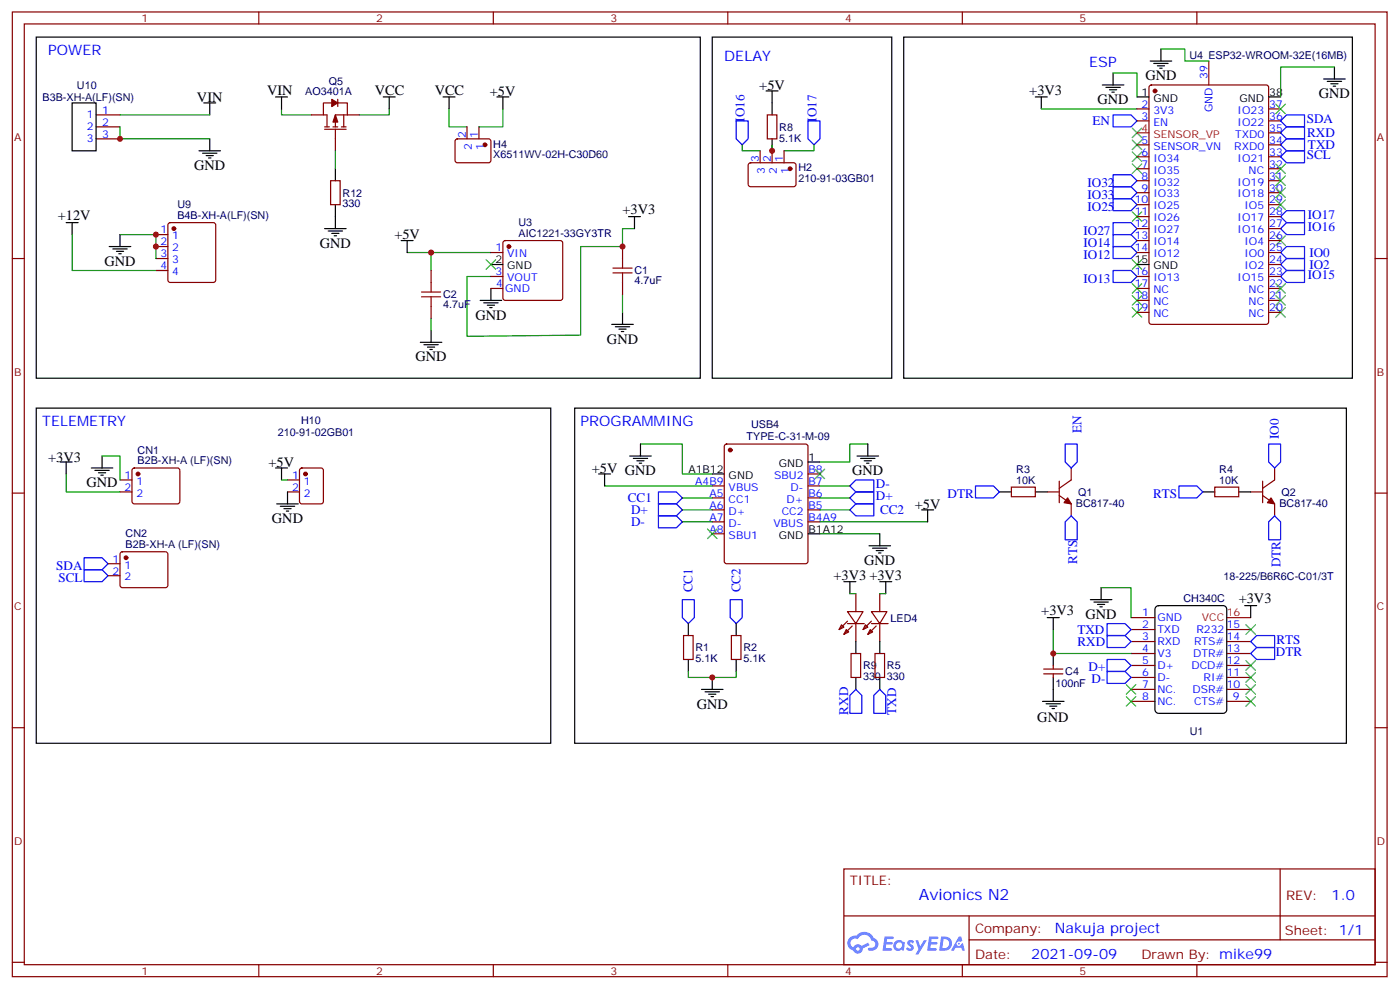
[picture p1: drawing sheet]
<svg xmlns="http://www.w3.org/2000/svg" width="413mm" height="292mm" viewBox="0 0 413 292" stroke-linecap="round" stroke-linejoin="round" font-family="sans-serif">
<g fill="none" stroke="#870000" stroke-width=".35">
<path d="M3.6 3.5h405.4v284.4h-405.4zM7.2 7.1h398.2v277.2h-398.2zM76.3 3.5v3.6M145.5 3.5v3.6M214.6 3.5v3.6M283.7 3.5v3.6M352.9 3.5v3.6M3.6 76.2h3.6M405.4 76.2h3.6M3.6 145.3h3.6M405.4 145.3h3.6M3.6 214.5h3.6"/>
<path d="M405.4 214.5h3.6M248.8 256.1h156.6v28.2h-156.6zM377.4 256.1v20.9M248.8 270h156.5M285.7 277h119.6M285.7 270v14.1M3.6 283.6h3.6M76.3 284.3v3.6M145.5 284.3v3.6M214.6 284.3v3.6M283.7 284.3v3.6M352.9 284.3v3.6"/>
<path d="M405.4 283.6h3.6"/>
</g>
<g fill="#5487ff">
<path d="M267.8 277.3a1.22 1.22 0 0 1 1.7 .3l-.4 .5a.47 .47 0 0 0-.3-.4 .47 .47 0 0 0-.5 .2l.2 .3a1.14 1.14 0 0 1 .7 1.7 1.14 1.14 0 0 1-1.9 0l-.2-.2 .5-.5 .7 .4a.29 .29 0 0 0 .4-.3 .29 .29 0 0 0-.3-.3 1.04 1.04 0 0 1-.6-1.7z"/>
<path d="M260.8 276h2.4l.3 .2-.1 .5-1.9 .1-.1 .8h1.5l.4 .4-.4 .4h-1.6l-.2 1.1h1.8l.1 .3-.1 .3-2.7 .1z"/>
<path d="M274 276h2.3l.3 .2-.1 .5-1.8 .1-.1 .8h1.5l.3 .4-.4 .4h-1.6l-.1 1.1h1.7l.2 .3-.2 .3-2.6 .1z"/>
<path d="M282.7 276.1h.7l.3 1.2-.6 .3a.69 .69 0 0 0-1 .3 .69 .69 0 0 0 .5 1 .69 .69 0 0 0 .8-.7l.5-.2 .6 2.2h-.8l-.2-.9h-1.8l-.5 .9h-.8z"/>
<path d="M269.9 277.1h.8l.6 1.8 1.1-1.8h.9l-2.6 4.2h-.8l.9-1.5z"/>
<path d="M277.5 276.1l-.6 4.1h1.3a2.11 2.11 0 0 0 2.5-2.1 2.11 2.11 0 0 0-2.5-2zM278.2 276.8a1.39 1.39 0 0 1 1.7 1.4 1.39 1.39 0 0 1-1.8 1.3h-.3z"/>
<path d="M263.8 277.7a1.54 1.54 0 0 0-.1 2.1 1.54 1.54 0 0 0 2.2 .2l.6 .2 .3-2.3-.2-.2-.4-.1a1.49 1.49 0 0 0-2.4 .1zM264.1 278.7a.94 .94 0 0 1 1.8 0 .94 .94 0 0 1-1.8 0z"/>
<path d="M250.5 276.4a2.18 2.18 0 0 0 1.1 3.7 1.44 1.44 0 0 0 1.6 1 1.44 1.44 0 0 0 1.2-1.5l2-1-.5-.8-1.9 1a1.47 1.47 0 0 0-2.4 .4 1.39 1.39 0 0 1-.7-1.9 1.39 1.39 0 0 1 2-.5 2.12 2.12 0 0 1 2.2-1.3 2.12 2.12 0 0 1 1.9 1.7 1.14 1.14 0 0 1 1.1 1.4 1.14 1.14 0 0 1-1.7 .8 .43 .43 0 0 0-.5 .3 .43 .43 0 0 0 .4 .5 1.98 1.98 0 0 0 2.5-1.2 1.98 1.98 0 0 0-1.2-2.5 3.1 3.1 0 0 0-5.3-.7l-.9 .1zM252.4 279.7a.55 .55 0 0 1 1.1 0 .55 .55 0 0 1-1.1 0z"/>
<circle cx="282.7" cy="278.1" r=".26"/>
</g>
<path d="M335.2 39.2h3.6M361.7 182h7.1" fill="none" stroke="#f00" stroke-width=".35"/>
<g fill="none" stroke="#870000" stroke-width=".35">
<path d="M356.4 18v7M28.3 37.4h7.1M28.3 33.9h7.1M91.8 33.9h3.6M95.7 38.1h6.4M95.7 37.4h1.4M97.8 30.3h-2.4v3.6h1v3.5M98.2 37.4h1.4M98.9 38.1v6.3M99.6 30.3h2.8v3.6M99.6 29.3v2.1M100.6 37.4h1.5"/>
<path d="M101.4 33.9v3.5M102.4 33.9h-3.5v3.5M102.4 33.9h3.5M137.7 37.4v3.5M141.2 37.4v3.5M226.2 33.9h2.9v7h-2.9zM335.2 32.1h3.6M335.2 35.6h3.6M339 25.3l.5-.3h33.8l.7 .5 .1 69.4-.5 .6-34.1 .1-.7-.5v-69.3zM374.1 32.1h3.5M374.1 35.6h3.5M374.1 39.2h3.5"/>
<path d="M28.3 40.9h7.1M97.5 53.3h2.8v7h-2.8zM134.4 41.1l.5-.2 9.4 .1 .4 .6v5.9l-.7 .5-9.4-.1-.4-.6v-5.7zM220.8 48.2l.5-.2h13l.4 .7-.1 5.9-.6 .4h-13l-.4-.7v-5.6zM224.1 44.4v3.6M227.6 44.4v3.6M231.2 44.4v3.6M335.2 42.7h3.6M335.2 46.2h3.6M335.2 49.7h3.6M335.2 53.3h3.6M335.2 56.8h3.6"/>
<path d="M374.1 42.7h3.5M374.1 46.2h3.5M374.1 49.7h3.5M374.1 53.3h3.5M374.1 56.8h3.5M46 69.1h3.5M46 72.7h3.5M46 76.2h3.5M46 79.7h3.5M49.7 65.8l.5-.2h12.7l.5 .2 .2 .5v16.2l-.2 .5-.5 .3h-12.7l-.5-.3-.2-.5v-16.2zM127.1 79.7v3.6M144.7 74.4h3.6"/>
<path d="M148.5 71.1l.5-.2h16.2l.5 .2 .2 .5v16.2l-.2 .5-.5 .2h-16.2l-.5-.2-.2-.5v-16.2zM183.6 72.7v3.5M335.2 60.3h3.6M335.2 63.9h3.6M335.2 67.4h3.6M335.2 70.9h3.6M335.2 74.4h3.6M374.1 60.3h3.5M374.1 63.9h3.5M374.1 67.4h3.5M374.1 70.9h3.5M374.1 74.4h3.5"/>
<path d="M374.1 78h3.5M127.1 90.3v3.5M144.7 81.5h3.6M144.7 85h3.6M183.6 83.3v3.5M335.2 81.5h3.6M335.2 85h3.6M335.2 88.5h3.6M335.2 92.1h3.6M374.1 81.5h3.5M374.1 85h3.5M374.1 88.5h3.5"/>
<path d="M374.1 92.1h3.5M39.1 138.1l.5-.2h12.7l.5 .2 .2 .5v9.5l-.7 .4h-13l-.4-.7v-9.2zM88.5 138.1l.5-.2h5.7l.6 .5 .1 9.4-.5 .7h-5.9l-.6-.4-.1-9.5zM213.8 131.1l.4-.2h23.3l.5 .2 .2 .5v33.9l-.2 .5-.5 .2h-23.3l-.5-.3-.2-.4v-33.9zM238.2 139.7h3.6M315.8 137.9v3.6l-3.5 2.4M375.8 137.9v3.6l-3.5 2.4M35.4 145h3.5M35.4 141.5h3.5M84.8 145h3.5M84.8 141.5h3.5M210 143.2h3.5"/>
<path d="M210 146.8h3.5M210 150.3h3.5M210 153.8h3.5M210 157.3h3.5M238.2 143.2h3.6M238.2 146.8h3.6M238.2 150.3h3.6M238.2 153.8h3.6M298.2 143.6h7.1v2.8h-7.1zM308.8 145h3.5M312.3 146l3.5 2.5v3.5M312.3 141.8v6.4"/>
<path d="M358.2 143.6h7v2.8h-7zM368.8 145h3.5M372.3 146l3.5 2.5v3.5M372.3 141.8v6.4M31.9 166.2h3.5M31.9 169.7h3.5M35.6 162.8l.5-.2h12.7l.5 .2 .2 .5-.1 9.5-.6 .4-13-.1-.4-.6v-9.2zM252.3 175v5.3M259.4 175v5.3M201.5 187.3h2.9v7.1h-2.9zM215.7 187.3h2.8v7.1h-2.8zM248.1 184.1l.7 .8-1.4 .7z"/>
<path d="M249.5 185.6l.7 .7-1.4 .7zM249.9 180.3h4.6l-2.2 3.5zM249.9 183.1l-2.5 2.5M249.9 183.8h4.9M250.9 192.6h2.9v7.1h-2.9zM251.3 184.5l-2.5 2.5M252.3 183.8v5.3M255.2 184.1l.7 .8-1.4 .7zM256.6 185.6l.7 .7-1.4 .7zM256.9 180.3h4.6l-2.1 3.5zM256.9 183.8h5M256.9 183.1l-2.4 2.5"/>
<path d="M258 192.6h2.8v7.1h-2.8zM258.3 184.5l-2.4 2.5M259.4 183.8v5.3M307.7 198.6h5.7M307.7 197.2h5.7M310.6 196.1v1.1M310.6 198.6v1.1M333.5 185.6h7M333.5 189.1h7M333.5 192.6h7M333.5 196.1h7M333.5 199.7h7"/>
<path d="M333.5 182h7M361.7 185.6h7.1M361.7 189.1h7.1M361.7 192.6h7.1M361.7 196.1h7.1M361.7 199.7h7.1M333.5 203.2h7M333.5 206.7h7M361.7 203.2h7.1M361.7 206.7h7.1"/>
</g>
<g fill="none" stroke="#000" stroke-width=".35">
<path d="M10.7 10.9h195.8v100.6h-195.8zM210 10.9h52.9v100.6h-52.9zM266.5 10.9h132.2v100.6h-132.2zM339.1 18h6.4M340.2 18.7h4.2M341.2 19.4h2.2M342.3 14.5v3.5M393.5 19.8v3.5M21.3 30.3h7v14.1h-7zM60.1 30.3h3.5M61.8 30.3v3.6M81.2 28.6h3.6"/>
<path d="M83 28.6v3.5M113 28.6h3.5M114.8 28.6v3.5M130.6 28.6h3.6M132.4 28.6v3.5M146.5 28.6h3.5M148.3 28.6v3.5M225.9 26.8h3.5M227.6 26.8v7.1M305.3 28.6h3.5M307 28.6v3.5M325 25h6.4"/>
<path d="M326.1 25.8h4.2M327.1 26.5h2.1M327.8 27.2h.7M328.2 21.5v3.5M335.2 28.6h3.6M341.9 20.1h.8M374.1 28.6h3.5M390.3 23.3h6.3M391.3 24h4.3M392.4 24.7h2.1M393.1 25.4h.7M58.7 44.4h6.3"/>
<path d="M59.7 45.2h4.3M60.8 45.9h2.1M61.5 46.6h.7M61.8 40.9v3.5M98.9 49.7v3.6M227.6 40.9v3.5M19.5 65.6h3.5M21.3 65.6v3.5M32.2 72.7h6.4M33.3 73.4h4.2M34.3 74.1h2.1M35 74.8h.7"/>
<path d="M35.4 69.1v3.6M95.7 67.4h6.4M96.8 68.1h4.2M97.8 68.8h2.1M98.5 69.5h.7M98.9 60.3v7.1M118.3 70.9h3.5M120.1 70.9v3.5M144.7 78h3.6M185.3 63.9h3.5M187.1 63.9v3.5M335.2 78h3.6"/>
<path d="M127.1 97.4v3.5M141.6 88.5h6.3M142.6 89.3h4.3M143.7 90h2.1M144.4 90.7h.7M144.7 85v3.5M180.4 95.6h6.3M181.4 96.3h4.3M182.5 97h2.1M183.2 97.7h.7M183.6 92.1v3.5M123.9 100.9h6.4"/>
<path d="M125 101.6h4.2M126 102.3h2.2M126.8 103h.7M10.7 120.3h151.7v98.8h-151.7zM17.7 136.2h3.6M19.5 136.2v3.5M26.9 137.9h6.4M28 138.6h4.2M29 139.3h2.2M30.1 134.4v3.5M81.2 137.9h3.6M83 137.9v3.6"/>
<path d="M169.4 120.3h227.6v98.8h-227.6zM176.5 139.7h3.5M178.3 139.7v3.5M185.7 134.4h6.3M186.7 135.1h4.3M187.8 135.8h2.1M188.5 136.5h.7M188.8 130.9v3.5M210 139.7h3.5M238.2 136.2h3.6M252.7 134.4h6.3M253.8 135.1h4.2"/>
<path d="M254.8 135.8h2.1M255.5 136.5h.7M255.9 130.9v3.5M29.7 140.1h.7M81.6 148.5h6.3M82.7 149.2h4.2M83.7 149.9h2.1M84.4 150.6h.7M84.8 145v3.5M238.2 157.3h3.6M259.4 157.3v3.6M271.7 150.3h3.6"/>
<path d="M273.5 150.3v3.5M294.7 145h3.5M305.3 145h3.5M354.6 145h3.6M365.2 145h3.6M248.8 171.4h3.5M250.6 171.4v3.6M256.2 160.9h6.4M257.3 161.6h4.2M258.3 162.3h2.2M259 163h.8M259.4 171.4h3.5"/>
<path d="M261.2 171.4v3.6M321.5 176.7h6.3M322.5 177.4h4.3M323.6 178.2h2.1M324.3 178.9h.7M324.7 173.2v3.5M340.8 178.9l.8-.4h19l.9 .4 .2 .7v29.6l-.5 .9-.6 .2h-19l-.9-.5-.2-.6v-29.6zM367 178.5h3.5M368.8 178.5v3.5M203 183.8v3.5M203 194.4v3.5M210 199.7v3.5"/>
<path d="M217.1 183.8v3.5M217.1 194.4v3.5M252.3 189.1v3.5M252.3 199.7v3.5M259.4 189.1v3.5M259.4 199.7v3.5M308.8 182h3.5M310.6 182v3.6M310.6 192.6v3.5M310.6 199.7v7M206.8 203.2h6.4M207.9 203.9h4.2"/>
<path d="M209 204.6h2.1M209.7 205.3h.7M307.4 206.7h6.3M308.4 207.4h4.3M309.5 208.1h2.1M310.2 208.8h.7"/>
</g>
<g fill="#870000" stroke="#870000" stroke-width=".35">
<path d="M314.8 146.8l1 1.7-2.1-.3z"/>
<path d="M374.8 146.8l1 1.7-2.1-.3z"/>
<path d="M98.9 33.9l.7 2.1h-1.4z"/>
<path d="M97.8 29.3l1.8 1-1.8 1.1z"/>
<circle cx="215.3" cy="132.6" r=".53"/>
<circle cx="232.9" cy="49.7" r=".53"/>
<circle cx="143" cy="42.7" r=".53"/>
<circle cx="90.1" cy="139.7" r=".53"/>
<circle cx="340.5" cy="26.8" r=".53"/>
<circle cx="150" cy="72.7" r=".53"/>
<circle cx="51.3" cy="67.4" r=".53"/>
<circle cx="40.7" cy="139.7" r=".53"/>
<circle cx="37.1" cy="164.4" r=".53"/>
</g>
<g fill="none" stroke="#3c3" stroke-width=".35">
<path d="M333.8 37.7l2.9 2.9M336.7 37.7l-2.9 2.9M376.2 30.7l2.8 2.8M379 30.7l-2.8 2.8M333.8 44.8l2.9 2.8M333.8 48.3l2.9 2.9M333.8 41.3l2.9 2.8M336.7 44.8l-2.9 2.8M336.7 48.3l-2.9 2.9M336.7 41.3l-2.9 2.8M376.2 48.3l2.8 2.9M376.2 51.9l2.8 2.8"/>
<path d="M376.2 55.4l2.8 2.8M376.2 58.9l2.8 2.8M379 48.3l-2.8 2.9M379 51.9l-2.8 2.8M379 55.4l-2.8 2.8M379 58.9l-2.8 2.8M143.3 76.6l2.9 2.8M146.2 76.6l-2.9 2.8M333.8 62.4l2.9 2.9M333.8 76.6l2.9 2.8M336.7 62.4l-2.9 2.9M336.7 76.6l-2.9 2.8"/>
<path d="M376.2 69.5l2.8 2.8M379 69.5l-2.8 2.8M333.8 83.6l2.9 2.8M333.8 87.1l2.9 2.9M333.8 90.7l2.9 2.8M336.7 83.6l-2.9 2.8M336.7 87.1l-2.9 2.9M336.7 90.7l-2.9 2.8M376.2 90.7l2.8 2.8M376.2 87.1l2.8 2.9M376.2 83.6l2.8 2.8M379 90.7l-2.8 2.8"/>
<path d="M379 87.1l-2.8 2.9M379 83.6l-2.8 2.8M240.3 138.3l2.9 2.8M243.2 138.3l-2.9 2.8M208.6 155.9l2.8 2.8M211.4 155.9l-2.8 2.8M367.3 184.1l2.9 2.9M367.3 194.7l2.9 2.9M367.3 198.3l2.9 2.8M370.2 184.1l-2.9 2.9M370.2 194.7l-2.9 2.9M370.2 198.3l-2.9 2.8"/>
<path d="M332.1 201.8l2.8 2.8M332.1 205.3l2.8 2.8M334.9 201.8l-2.8 2.8M334.9 205.3l-2.8 2.8M367.3 201.8l2.9 2.8M367.3 205.3l2.9 2.8M370.2 201.8l-2.9 2.8M370.2 205.3l-2.9 2.8"/>
</g>
<g fill="none" stroke="#00f" stroke-width=".35">
<path d="M217.1 35.6h3.5v5.3l-1.8 1.8-1.7-1.8zM238.2 35.6h3.6v5.3l-1.8 1.8-1.8-1.8zM328.2 33.9h5.3l1.7 1.7-1.7 1.8h-5.3zM377.6 35.6l1.7-1.7h5.3v3.5h-5.3zM379.3 37.4h5.3v3.5h-5.3l-1.7-1.7zM328.2 55h5.3l1.7 1.8-1.7 1.8h-5.3zM328.2 51.5h5.3l1.7 1.8-1.7 1.7h-5.3zM328.2 58.6h5.3l1.7 1.7-1.7 1.8h-5.3zM377.6 42.7l1.7-1.8h5.3v3.5h-5.3zM379.3 44.4h5.3v3.6h-5.3l-1.7-1.8zM328.2 72.7h5.3l1.7 1.7-1.7 1.8h-5.3zM328.2 69.1h5.3l1.7 1.8-1.7 1.8h-5.3z"/>
<path d="M328.2 79.7h5.3l1.7 1.8-1.7 1.8h-5.3zM328.2 65.6h5.3l1.7 1.8-1.7 1.7h-5.3zM377.6 74.4l1.7-1.7h5.3v3.5h-5.3zM377.6 67.4l1.7-1.8h5.3v3.5h-5.3zM379.3 62.1h5.3v3.5h-5.3l-1.7-1.7zM379.3 76.2h5.3v3.5h-5.3l-1.7-1.7zM377.6 81.5l1.7-1.8h5.3v3.6h-5.3zM314.1 130.9h3.5v5.3l-1.8 1.7-1.7-1.7zM374.1 130.9h3.5v5.3l-1.8 1.7-1.7-1.7zM194.1 148.5h5.3l1.8 1.8-1.8 1.7h-5.3zM194.1 152h5.3l1.8 1.8-1.8 1.8h-5.3zM194.1 145h5.3l1.8 1.8-1.8 1.7h-5.3z"/>
<path d="M250.6 143.2l1.7-1.7h5.3v3.5h-5.3zM250.6 146.8l1.7-1.8h5.3v3.5h-5.3zM250.6 150.3l1.7-1.8h5.3v3.5h-5.3zM287.6 143.2h5.3l1.8 1.8-1.8 1.8h-5.3zM314.1 153.8l1.7-1.8 1.8 1.8v5.3h-3.5zM347.6 143.2h5.3l1.7 1.8-1.7 1.8h-5.3zM375.8 152l1.8 1.8v5.3h-3.5v-5.3zM24.8 164.4h5.3l1.8 1.8-1.8 1.7h-5.3zM24.8 167.9h5.3l1.8 1.8-1.8 1.7h-5.3zM201.2 176.7h3.5v5.3l-1.7 1.8-1.8-1.8zM215.3 176.7h3.5v5.3l-1.7 1.8-1.8-1.8zM326.4 194.4h5.3l1.8 1.7-1.8 1.8h-5.3z"/>
<path d="M326.4 197.9h5.3l1.8 1.8-1.8 1.7h-5.3zM326.4 183.8h5.3l1.8 1.8-1.8 1.7h-5.3zM326.4 187.3h5.3l1.8 1.8-1.8 1.8h-5.3zM368.8 192.6l1.7-1.7h5.3v3.5h-5.3zM368.8 189.1l1.7-1.8h5.3v3.6h-5.3zM252.3 203.2l1.8 1.8v5.3h-3.5v-5.3zM257.6 205l1.8-1.8 1.8 1.8v5.3h-3.6z"/>
</g>
<g fill="none" stroke="#008700" stroke-width=".35">
<path d="M342.3 14.5h7.1v3.5h7M393.5 19.8h-15.9v8.8M35.4 37.4v3.5h26.4M35.4 33.9h26.4M83 32.1v1.8h8.8M114.8 32.1v1.8h-8.9M132.4 32.1v5.3h5.3M148.3 32.1v5.3h-7.1M307 32.1h28.2M328.2 21.5h7v7.1M98.9 44.4v5.3M218.8 42.7v1.7h5.3"/>
<path d="M227.6 42.7v1.7M240 42.7v1.7h-8.8M21.3 69.1v10.6h24.7M35.4 69.1h10.6v7.1M120.1 74.4h24.6M127.1 74.4v5.3M187.1 67.4h-3.5v5.3h-12.4v26.1l-33.5 .3v-17.6h7M127.1 93.8v3.6M183.6 86.8v5.3M19.5 139.7v5.3h15.9M30.1 134.4h5.3v7.1M188.8 130.9h12.4v8.8h8.8"/>
<path d="M255.9 130.9h-5.3v5.3h-8.8M83 141.5h1.8M178.3 143.2h31.7M201.2 150.3h8.8M201.2 153.8h8.8M201.2 146.8h8.8M241.8 150.3h8.8M241.8 157.3h17.6M241.8 153.8h31.7M241.8 143.2h8.8M241.8 146.8h8.8M250.6 175h1.7"/>
<path d="M259.4 175h1.8M324.7 173.2h8.8v8.8M203 197.9v1.8h14.1v-1.8M310.6 185.6v7h22.9"/>
</g>
<path d="M180.7 79h5.7M183.6 76.2v2.8M124.3 87.5h5.6M124.3 86.1h5.6M127.1 83.3v2.8M127.1 87.5v2.8M180.7 80.4h5.7M183.6 80.4v2.9" fill="none" stroke="#a10000" stroke-width=".35"/>
<g fill="#c00">
<circle cx="210" cy="199.7" r=".88"/>
<circle cx="310.6" cy="192.6" r=".88"/>
<circle cx="227.6" cy="44.4" r=".88"/>
<circle cx="127.1" cy="74.4" r=".88"/>
<circle cx="183.6" cy="72.7" r=".88"/>
<circle cx="46" cy="72.7" r=".88"/>
<circle cx="46" cy="69.1" r=".88"/>
<circle cx="35.4" cy="40.9" r=".88"/>
</g>
<text font-size="4.6" fill="#00f" x="270.9" y="265.1">Avionics N2</text>
<g font-size="4.2" fill="#00f">
<text x="14.2" y="16.2">POWER</text>
<text x="213.5" y="18">DELAY</text>
<text x="321.1" y="19.8">ESP</text>
<text x="12.5" y="125.6">TELEMETRY</text>
<text x="171.2" y="125.6">PROGRAMMING</text>
<text x="392.6" y="265.4">1.0</text>
<text x="311" y="274.9">Nakuja project</text>
<text x="304.1" y="282.7">2021-09-09</text>
</g>
<g font-size="4.2">
<text x="337.7" y="23.6">GND</text>
<text x="58.1" y="30">VIN</text>
<text x="78.8" y="27.9">VIN</text>
<text x="110.5" y="27.9">VCC</text>
<text x="128.2" y="27.9">VCC</text>
<text x="144.4" y="28.2">+5V</text>
<text x="223.9" y="26.5">+5V</text>
<text x="303.5" y="27.9">+3V3</text>
<text x="388.9" y="28.9">GND</text>
<text x="323.6" y="30.7">GND</text>
<text x="57.3" y="50.1">GND</text>
<text x="17" y="64.9">+12V</text>
<text x="183.6" y="63.1">+3V3</text>
<text x="116.3" y="70.6">+5V</text>
<text x="94.3" y="73">GND</text>
<text x="30.8" y="78.3">GND</text>
<text x="140.2" y="94.2">GND</text>
<text x="179" y="101.2">GND</text>
<text x="122.5" y="106.5">GND</text>
<text x="14.2" y="136.2">+3V3</text>
<text x="79.2" y="137.6">+5V</text>
<text x="25.5" y="143.6">GND</text>
<text x="174.5" y="139.4">+5V GND</text>
<text x="251.3" y="140.1">GND</text>
<text x="269.7" y="150">+5V</text>
<text x="80.2" y="154.2">GND</text>
<text x="254.8" y="166.5">GND</text>
<text x="245.7" y="171.1">+3V3 +3V3</text>
<text x="365.2" y="177.8">+3V3</text>
<text x="307" y="181.3">+3V3</text>
<text x="320.1" y="182.4">GND</text>
<text x="205.4" y="208.8">GND</text>
<text x="305.8" y="212.8">GND</text>
</g>
<g font-size="3.9" fill="#00f">
<text x="219.5" y="35.8" transform="rotate(-90 219.5 35.8)">IO16</text>
<text x="240.7" y="35.8" transform="rotate(-90 240.7 35.8)">IO17</text>
<text x="322.1" y="36.9">EN</text>
<text x="385.3" y="36.3">SDA</text>
<text x="385.4" y="40.5">RXD</text>
<text x="385.3" y="46.9">SCL</text>
<text x="385.7" y="43.9">TXD</text>
<text x="320.7" y="58.6">IO33</text>
<text x="320.7" y="55">IO32</text>
<text x="320.7" y="62.1">IO25</text>
<text x="385.6" y="64.4">IO17</text>
<text x="319.5" y="69.3">IO27</text>
<text x="385.6" y="68">IO16</text>
<text x="319.5" y="76.3">IO12</text>
<text x="319.5" y="72.8">IO14</text>
<text x="386.1" y="75.7">IO0</text>
<text x="319.5" y="83.4">IO13</text>
<text x="385.6" y="82.1">IO15</text>
<text x="386.1" y="79.2">IO2</text>
<text x="318.8" y="127.7" transform="rotate(-90 318.8 127.7)">EN</text>
<text x="377" y="129.5" transform="rotate(-90 377 129.5)">IO0</text>
<text x="258.3" y="144">D-</text>
<text x="185.1" y="148">CC1</text>
<text x="258.3" y="147.5">D+</text>
<text x="279.4" y="146.8">DTR</text>
<text x="340" y="146.8">RTS</text>
<text x="186.1" y="151.6">D+</text>
<text x="186.1" y="155.1">D-</text>
<text x="259.5" y="151.5">CC2</text>
<text x="16.6" y="168">SDA</text>
<text x="317.6" y="166.3" transform="rotate(-90 317.6 166.3)">RTS</text>
<text x="377.6" y="167.2" transform="rotate(-90 377.6 167.2)">DTR</text>
<text x="17.3" y="171.5">SCL</text>
<text x="204.2" y="174.6" transform="rotate(-90 204.2 174.6)">CC1</text>
<text x="218.3" y="174.6" transform="rotate(-90 218.3 174.6)">CC2</text>
<text x="317.7" y="186.9">TXD</text>
<text x="317.7" y="190.4">RXD</text>
<text x="376.3" y="189.8">RTS</text>
<text x="321" y="197.9">D+</text>
<text x="376.2" y="193.3">DTR</text>
<text x="321.8" y="201.4">D-</text>
<text x="250.1" y="210.6" transform="rotate(-90 250.1 210.6)">RXD</text>
<text x="264.2" y="210.6" transform="rotate(-90 264.2 210.6)">TXD</text>
</g>
<g font-size="3.9" fill="#800">
<text x="250.6" y="260.7">TITLE:</text>
<text x="379.2" y="265.4">REV:</text>
<text x="287.5" y="274.9">Company:</text>
<text x="378.9" y="275.5">Sheet: 1/1</text>
<text x="287.5" y="282.6">Date:</text>
<text x="336.5" y="282.7">Drawn By: mike99</text>
</g>
<g font-size="3.2" fill="#800">
<text x="41.7" y="6.5">1</text>
<text x="110.9" y="6.5">2</text>
<text x="180" y="6.5">3</text>
<text x="249.2" y="6.5">4</text>
<text x="318.3" y="6.5">5</text>
<text x="4.2" y="41.6">A</text>
<text x="406" y="41.6">A</text>
<text x="4.2" y="110.8">B</text>
<text x="406" y="110.8">B</text>
<text x="4.2" y="179.9">C</text>
<text x="406" y="179.9">C</text>
<text x="4.2" y="249.1">D</text>
<text x="406" y="249.1">D</text>
<text x="41.7" y="287.3">1</text>
<text x="110.9" y="287.3">2</text>
<text x="180" y="287.3">3</text>
<text x="249.2" y="287.3">4</text>
<text x="318.3" y="287.3">5</text>
</g>
<g font-size="3.2" fill="#000080">
<text x="350.7" y="17.4">U4 ESP32-WROOM-32E(16MB)</text>
<text x="12.6" y="29.7">B3B-XH-A(LF)(SN)</text>
<text x="22.7" y="26.2">U10</text>
<text x="90" y="27.9">AO3401A</text>
<text x="97" y="25.1">Q5</text>
<text x="229.8" y="41.7">5.1K</text>
<text x="229.8" y="38.5">R8</text>
<text x="145.5" y="46.7">X6511WV-02H-C30D60</text>
<text x="145.5" y="43.5">H4</text>
<text x="235.4" y="53.7">210-91-03GB01</text>
<text x="235.4" y="50.5">H2</text>
<text x="101" y="58">R12</text>
<text x="52.3" y="64.6">B4B-XH-A(LF)(SN)</text>
<text x="52.3" y="61.3">U9</text>
<text x="101" y="61.1">330</text>
<text x="152.9" y="69.8">AIC1221-33GY3TR</text>
<text x="152.9" y="66.7">U3</text>
<text x="187.1" y="83.8">4.7uF</text>
<text x="187.1" y="80.9">C1</text>
<text x="130.6" y="88">C2</text>
<text x="130.6" y="90.9">4.7uF</text>
<text x="88.8" y="125">H10</text>
<text x="81.9" y="128.5">210-91-02GB01</text>
<text x="220.1" y="129.8">TYPE-C-31-M-09</text>
<text x="221.5" y="126.1">USB4</text>
<text x="40.6" y="136.9">B2B-XH-A (LF)(SN)</text>
<text x="40.6" y="133.7">CN1</text>
<text x="299.6" y="142.5">10K</text>
<text x="299.6" y="139.3">R3</text>
<text x="359.5" y="142.5">10K</text>
<text x="359.5" y="139.3">R4</text>
<text x="317.3" y="149.4">BC817-40</text>
<text x="317.9" y="146.3">Q1</text>
<text x="377.2" y="149.4">BC817-40</text>
<text x="377.9" y="146.3">Q2</text>
<text x="37" y="161.6">B2B-XH-A (LF)(SN)</text>
<text x="37" y="158.4">CN2</text>
<text x="360.8" y="170.8">18-225/B6R6C-C01/3T</text>
<text x="349" y="177.4">CH340C</text>
<text x="262.6" y="183.2">LED4</text>
<text x="205.1" y="192">R1</text>
<text x="219.2" y="192">R2</text>
<text x="205.1" y="195.2">5.1K</text>
<text x="219.2" y="195.2">5.1K</text>
<text x="254.5" y="197.3">R9</text>
<text x="261.5" y="197.3">R5</text>
<text x="254.5" y="200.4">330</text>
<text x="261.5" y="200.4">330</text>
<text x="311.2" y="202.6">100nF</text>
<text x="314.1" y="199.1">C4</text>
<text x="350.8" y="216.6">U1</text>
</g>
<g font-size="3.2" fill="#00f">
<text x="356.1" y="23.3" transform="rotate(-90 356.1 23.3)">39</text>
<text x="25.6" y="34.9">1</text>
<text x="30.1" y="33.5">1</text>
<text x="336.6" y="31.8">2</text>
<text x="336.6" y="35.3">3</text>
<text x="340.1" y="33.5">3V3</text>
<text x="357.5" y="33" transform="rotate(-90 357.5 33)">GND</text>
<text x="364.9" y="33.5">IO23</text>
<text x="374.2" y="35.3">36</text>
<text x="374.2" y="31.8">37</text>
<text x="25.6" y="38.5">2</text>
<text x="25.6" y="42">3</text>
<text x="30.1" y="37">2</text>
<text x="30.1" y="40.6">3</text>
<text x="137.3" y="40.7" transform="rotate(-90 137.3 40.7)">2</text>
<text x="140.9" y="40.7" transform="rotate(-90 140.9 40.7)">1</text>
<text x="340.1" y="37">EN</text>
<text x="364.2" y="40.6">TXD0</text>
<text x="364.9" y="37">IO22</text>
<text x="374.2" y="38.8">35</text>
<text x="139.1" y="44.2" transform="rotate(-90 139.1 44.2)">2</text>
<text x="142.6" y="44.2" transform="rotate(-90 142.6 44.2)">1</text>
<text x="223.8" y="47.8" transform="rotate(-90 223.8 47.8)">3</text>
<text x="227.3" y="47.8" transform="rotate(-90 227.3 47.8)">2</text>
<text x="230.8" y="47.8" transform="rotate(-90 230.8 47.8)">1</text>
<text x="336.6" y="42.3">5</text>
<text x="336.6" y="45.9">6</text>
<text x="340.1" y="44.1">SENSOR_VN</text>
<text x="340.1" y="47.6">IO34</text>
<text x="363.9" y="44.1">RXD0</text>
<text x="364.9" y="47.6">IO21</text>
<text x="374.2" y="45.9">33</text>
<text x="374.2" y="42.3">34</text>
<text x="225.5" y="51.3" transform="rotate(-90 225.5 51.3)">3</text>
<text x="229.1" y="51.3" transform="rotate(-90 229.1 51.3)">2</text>
<text x="232.6" y="51.3" transform="rotate(-90 232.6 51.3)">1</text>
<text x="336.6" y="49.4">7</text>
<text x="336.6" y="52.9">8</text>
<text x="340.1" y="51.2">IO35</text>
<text x="368.2" y="51.2">NC</text>
<text x="374.2" y="52.9">31</text>
<text x="374.2" y="49.4">32</text>
<text x="334.6" y="60">10</text>
<text x="336.6" y="56.4">9</text>
<text x="340.1" y="54.7">IO32</text>
<text x="340.1" y="58.2">IO33</text>
<text x="364.9" y="58.2">IO18</text>
<text x="364.9" y="54.7">IO19</text>
<text x="374.2" y="60">29</text>
<text x="374.2" y="56.4">30</text>
<text x="334.6" y="63.5">11</text>
<text x="340.1" y="61.7">IO25</text>
<text x="340.1" y="65.3">IO26</text>
<text x="364.9" y="65.3">IO17</text>
<text x="366.9" y="61.7">IO5</text>
<text x="374.2" y="63.5">28</text>
<text x="47.3" y="68.8">1</text>
<text x="50.8" y="70.6">1</text>
<text x="334.6" y="67">12</text>
<text x="334.6" y="70.6">13</text>
<text x="340.1" y="68.8">IO27</text>
<text x="364.9" y="68.8">IO16</text>
<text x="374.2" y="70.6">26</text>
<text x="374.2" y="67">27</text>
<text x="47.3" y="72.3">2</text>
<text x="47.3" y="75.8">3</text>
<text x="50.8" y="74.1">2</text>
<text x="50.8" y="77.6">3</text>
<text x="146.1" y="74.1">1</text>
<text x="149.6" y="75.8">VIN</text>
<text x="334.6" y="74.1">14</text>
<text x="340.1" y="72.3">IO14</text>
<text x="340.1" y="75.8">IO12</text>
<text x="366.9" y="75.8">IO0</text>
<text x="366.9" y="72.3">IO4</text>
<text x="374.2" y="77.6">24</text>
<text x="374.2" y="74.1">25</text>
<text x="47.3" y="79.4">4</text>
<text x="50.8" y="81.1">4</text>
<text x="146.1" y="81.1">3</text>
<text x="149.6" y="82.9">VOUT</text>
<text x="334.6" y="81.1">16</text>
<text x="340.1" y="82.9">IO13</text>
<text x="364.9" y="82.9">IO15</text>
<text x="366.9" y="79.4">IO2</text>
<text x="374.2" y="81.1">23</text>
<text x="146.3" y="84.7">4</text>
<text x="149" y="86.1">GND</text>
<text x="334.6" y="84.7">17</text>
<text x="334.6" y="88.2">18</text>
<text x="340.1" y="86.4">NC</text>
<text x="340.1" y="90">NC</text>
<text x="368.2" y="90">NC</text>
<text x="368.2" y="86.4">NC</text>
<text x="374.2" y="88.2">21</text>
<text x="374.2" y="84.7">22</text>
<text x="334.6" y="91.7">19</text>
<text x="340.1" y="93.5">NC</text>
<text x="368.2" y="93.5">NC</text>
<text x="374.2" y="91.7">20</text>
<text x="36.7" y="141.1">1</text>
<text x="40.2" y="142.9">1</text>
<text x="86.1" y="141.1">1</text>
<text x="89.6" y="142.9">1</text>
<text x="205" y="142.9">A4B9</text>
<text x="228.2" y="141.1">SBU2</text>
<text x="238.4" y="142.9">B7</text>
<text x="238.4" y="139.3">B8</text>
<text x="36.7" y="144.6">2</text>
<text x="40.2" y="146.4">2</text>
<text x="86.1" y="144.6">2</text>
<text x="89.6" y="146.4">2</text>
<text x="209.2" y="146.4">A5</text>
<text x="209.2" y="149.9">A6</text>
<text x="214.8" y="144.6">VBUS</text>
<text x="214.8" y="148.2">CC1</text>
<text x="231.9" y="148.2">D+</text>
<text x="233" y="144.6">D-</text>
<text x="238.4" y="149.9">B5</text>
<text x="238.4" y="146.4">B6</text>
<text x="209.2" y="153.5">A7</text>
<text x="214.8" y="151.7">D+</text>
<text x="214.8" y="155.2">D-</text>
<text x="228.1" y="155.2">VBUS</text>
<text x="230.5" y="151.7">CC2</text>
<text x="238.4" y="153.5">B4A9</text>
<text x="209.2" y="157">A8</text>
<text x="214.8" y="158.7">SBU1</text>
<text x="33.2" y="165.8">1</text>
<text x="36.7" y="167.6">1</text>
<text x="33.2" y="169.3">2</text>
<text x="36.7" y="171.1">2</text>
<text x="336.8" y="185.2">2</text>
<text x="336.8" y="181.7">1</text>
<text x="341.2" y="183.1">GND</text>
<text x="361.7" y="185.2">15</text>
<text x="336.8" y="188.7">3</text>
<text x="341.2" y="190.1">RXD</text>
<text x="341.2" y="186.6">TXD</text>
<text x="352.1" y="190.1">RTS#</text>
<text x="352.7" y="186.6">R232</text>
<text x="361.7" y="188.7">14</text>
<text x="336.8" y="195.8">5</text>
<text x="336.8" y="192.3">4</text>
<text x="341.2" y="197.2">D+</text>
<text x="341.2" y="193.7">V3</text>
<text x="351.3" y="197.2">DCD#</text>
<text x="351.8" y="193.7">DTR#</text>
<text x="361.7" y="192.3">13</text>
<text x="361.7" y="195.8">12</text>
<text x="336.8" y="202.8">7</text>
<text x="336.8" y="199.3">6</text>
<text x="341.2" y="200.7">D-</text>
<text x="354.9" y="200.7">RI#</text>
<text x="361.7" y="199.3">11</text>
<text x="361.7" y="202.8">10</text>
<text x="336.8" y="206.4">8</text>
<text x="341.2" y="207.8">NC.</text>
<text x="341.2" y="204.3">NC.</text>
<text x="351.6" y="204.3">DSR#</text>
<text x="352.1" y="207.8">CTS#</text>
<text x="363.5" y="206.4">9</text>
</g>
<g font-size="3.2">
<text x="336.6" y="28.2">1</text>
<text x="340.1" y="30">GND</text>
<text x="365.5" y="30">GND</text>
<text x="374.2" y="28.2">38</text>
<text x="146.1" y="77.6">2</text>
<text x="334.6" y="77.6">15</text>
<text x="149.6" y="79.4">GND</text>
<text x="340.1" y="79.4">GND</text>
<text x="229.6" y="137.6">GND</text>
<text x="238.4" y="135.8">1</text>
<text x="203" y="139.3">A1B12</text>
<text x="214.8" y="141.1">GND</text>
<text x="229.6" y="158.7">GND</text>
<text x="238.4" y="157">B1A12</text>
</g>
<g font-size="3.2" fill="#f00">
<text x="336.6" y="38.8">4</text>
<text x="340.1" y="40.6">SENSOR_VP</text>
<text x="354.4" y="183.1">VCC</text>
<text x="361.7" y="181.7">16</text>
</g>
</svg>
